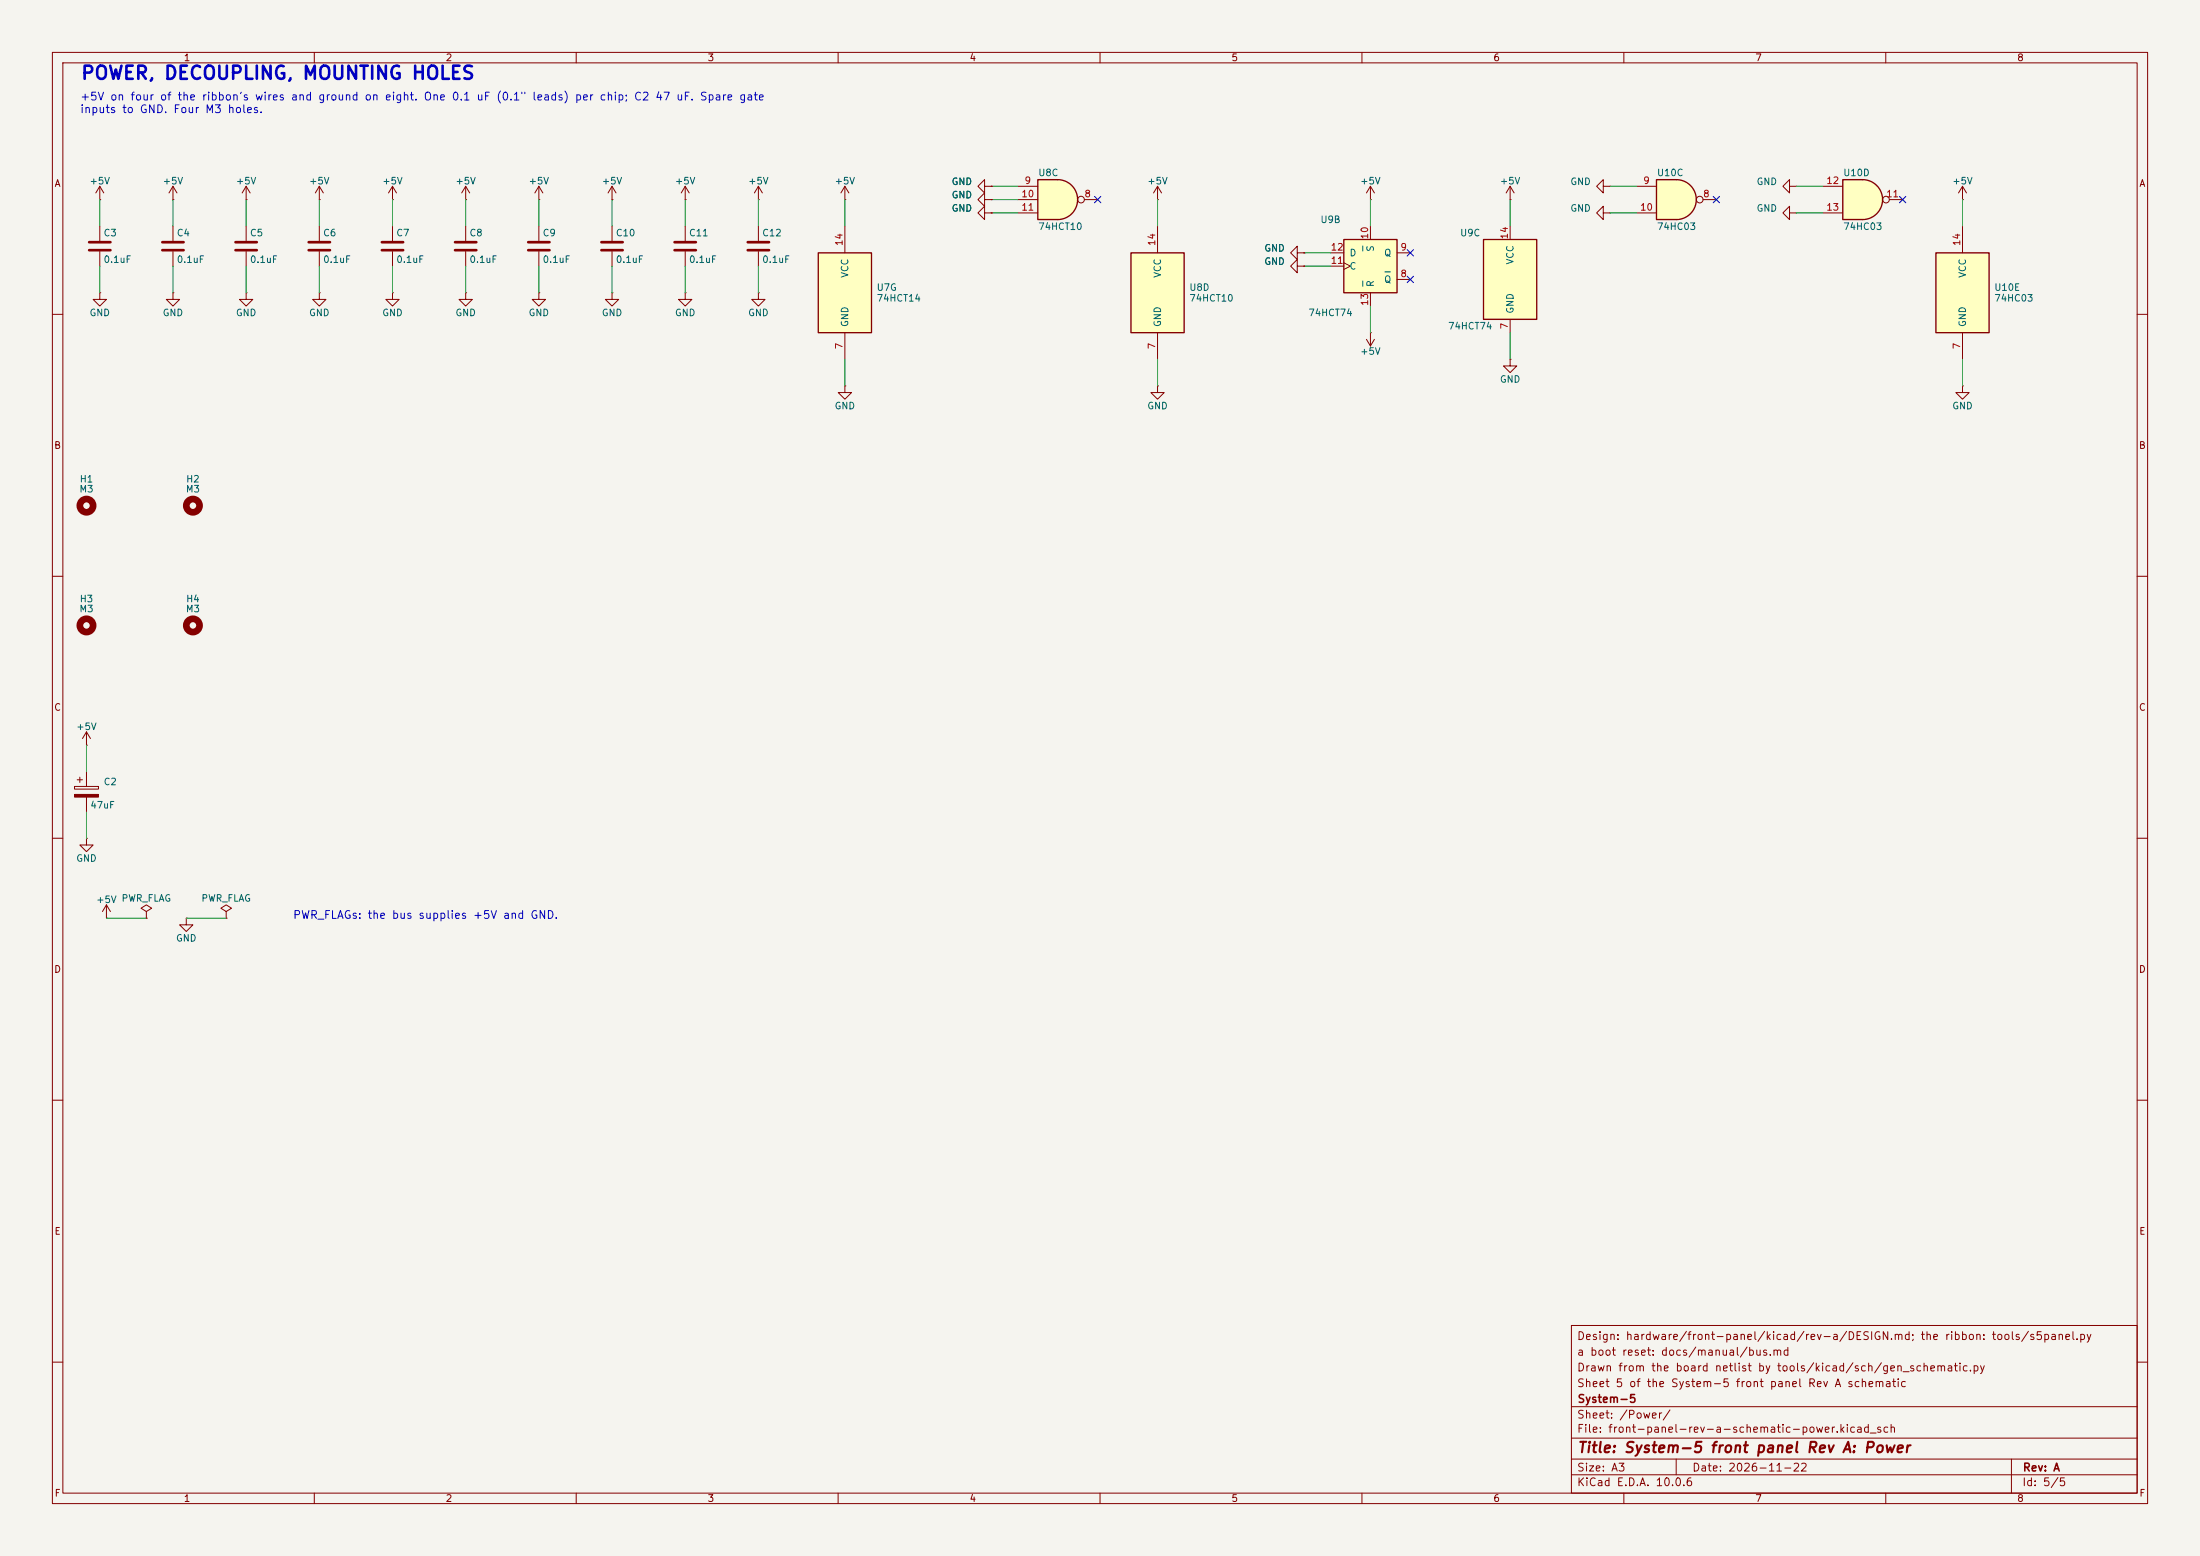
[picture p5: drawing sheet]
<svg xmlns="http://www.w3.org/2000/svg" width="420mm" height="297mm" viewBox="0 0 420 297" stroke-linecap="round" stroke-linejoin="round" font-family="sans-serif">
<path d="M0 0h420v297h-420z" fill="#f5f4ef" stroke="#f5f4ef" stroke-width=".19"/>
<g fill="none" stroke="#840000" stroke-width=".19">
<path d="M10 10h400v277h-400zM12 12h396v273h-396zM60 10v2M110 10v2M160 10v2M210 10v2M260 10v2M310 10v2M360 10v2M88.9 38.1h.1M88.9 35.6l-.8 1.2M88.9 35.6l.8 1.2"/>
<path d="M88.9 35.6v2.5M247.6 48.3v-1.3l-1.2 1.3 1.2 1.2v-1.2h1.3M247.6 50.8v-1.3l-1.2 1.3 1.2 1.3v-1.3h1.3M248.9 48.3h.1M248.9 50.8h.1M10 60h2M408 60h2M10 110h2M408 110h2M10 160h2M408 160h2M43.2 174l1-.6-1-.7-1 .7 1 .6v1.3"/>
<path d="M43.2 175.3h.1M10 210h2M408 210h2M300 253h108v32h-108zM10 260h2M300 278.5h108M300 274.5h108M300 268.5h108M320 278.5v3M384 278.5v6.5M408 260h2M60 285v2"/>
<path d="M110 285v2M160 285v2M210 285v2M260 285v2M300 281.5h108M310 285v2M360 285v2"/>
</g>
<path d="M369.6 48.3h10.1v15.2h-10.1z" fill="#ffffc2"/>
<path d="M369.6 48.3h10.1v15.2h-10.1z" fill="none" stroke="#840000" stroke-width=".25"/>
<path d="M374.6 38.1h.1M374.6 35.6v2.5M374.6 35.6l-.7 1.2M374.6 35.6l.8 1.2M374.6 43.2v5.1M374.6 73.7v1.2h1.3l-1.3 1.3-1.2-1.3h1.2M374.6 73.7h.1M374.6 63.5v5.1" fill="none" stroke="#840000" stroke-width=".19"/>
<path d="M283.2 45.7h10.2v15.3h-10.2z" fill="#ffffc2"/>
<path d="M283.2 45.7h10.2v15.3h-10.2z" fill="none" stroke="#840000" stroke-width=".25"/>
<g fill="none" stroke="#840000" stroke-width=".19">
<path d="M288.3 38.1h.1M288.3 35.6v2.5M288.3 35.6l-.8 1.2M288.3 35.6l.8 1.2M306.1 35.6v-1.3l-1.3 1.3 1.3 1.2v-1.2h1.2M307.3 35.6h.1M288.3 43.2v2.5M306.1 40.6v-1.2l-1.3 1.2 1.3 1.3v-1.3h1.2M307.3 40.6h.1M260.9 64.8l.7 1.2M261.6 63.5h.1M261.6 63.5v2.5"/>
<path d="M262.4 64.8l-.8 1.2M288.3 68.6v1.3h1.3l-1.3 1.2-1.3-1.2h1.3M288.3 68.6h.1M288.3 61v2.5"/>
</g>
<path d="M320 34.3a3.8 3.8 0 0 1 3.8 3.8 3.8 3.8 0 0 1-3.8 3.8z" fill="#ffffc2" stroke="#ffffc2" stroke-width=".19"/>
<path d="M316.2 34.3h3.8v7.6h-3.8z" fill="#ffffc2"/>
<path d="M316.2 34.3h3.8a3.8 3.8 0 0 1 3.8 3.8 3.8 3.8 0 0 1-3.8 3.8h-3.8z" fill="none" stroke="#840000" stroke-width=".25"/>
<g fill="none" stroke="#840000" stroke-width=".19">
<path d="M312.4 35.6h3.8M325.1 38.1h2.6M312.4 40.6h3.8"/>
<circle cx="324.5" cy="38.1" r=".63"/>
</g>
<path d="M355.6 34.3a3.8 3.8 0 0 1 3.8 3.8 3.8 3.8 0 0 1-3.8 3.8z" fill="#ffffc2" stroke="#ffffc2" stroke-width=".19"/>
<path d="M351.8 34.3h3.8v7.6h-3.8z" fill="#ffffc2"/>
<path d="M351.8 34.3h3.8a3.8 3.8 0 0 1 3.8 3.8 3.8 3.8 0 0 1-3.8 3.8h-3.8z" fill="none" stroke="#840000" stroke-width=".25"/>
<g fill="none" stroke="#840000" stroke-width=".19">
<path d="M341.6 35.6v-1.3l-1.2 1.3 1.2 1.2v-1.2h1.3M342.9 35.6h.1M348 35.6h3.8M360.7 38.1h2.5M341.6 40.6v-1.2l-1.2 1.2 1.2 1.3v-1.3h1.3M342.9 40.6h.1M348 40.6h3.8"/>
<circle cx="360" cy="38.1" r=".63"/>
</g>
<path d="M215.9 48.3h10.2v15.2h-10.2z" fill="#ffffc2"/>
<path d="M215.9 48.3h10.2v15.2h-10.2z" fill="none" stroke="#840000" stroke-width=".25"/>
<g fill="none" stroke="#840000" stroke-width=".19">
<path d="M188 38.1v-1.3l-1.3 1.3 1.3 1.3v-1.3h1.2M188 35.6v-1.3l-1.3 1.3 1.3 1.2v-1.2h1.2M189.2 38.1h.1M189.2 35.6h.1M221 38.1h.1M221 35.6v2.5M221 35.6l-.8 1.2M221 35.6l.7 1.2M19 55.9v1.3h1.3l-1.3 1.2-1.2-1.2h1.2M19 55.9h.1M19 43.2v2.8M19 48v2.8"/>
<path d="M33 55.9v1.3h1.3l-1.3 1.2-1.3-1.2h1.3M33 55.9h.1M33 43.2v2.8M33 48v2.8M47 55.9v1.3h1.3l-1.3 1.2-1.3-1.2h1.3M47 55.9h.1M47 43.2v2.8M47 48v2.8M61 55.9v1.3h1.2l-1.2 1.2-1.3-1.2h1.3M61 55.9h.1M61 43.2v2.8M61 48v2.8"/>
<path d="M74.9 55.9v1.3h1.3l-1.3 1.2-1.2-1.2h1.2M74.9 55.9h.1M74.9 43.2v2.8M74.9 48v2.8M88.9 43.2v2.8M88.9 48v2.8M102.9 55.9v1.3h1.2l-1.2 1.2-1.3-1.2h1.3M102.9 55.9h.1M188 40.6v-1.2l-1.3 1.2 1.3 1.3v-1.3h1.2M189.2 40.6h.1M221 43.2v5.1M221 73.7v1.2h1.2l-1.2 1.3-1.3-1.3h1.3"/>
<path d="M221 73.7h.1M221 63.5v5.1M16.5 139.7l-.8 1.3M16.5 139.7l.8 1.3M16.5 139.7v2.5M14.2 150.1h4.6v.5h-4.6zM14.7 148.8h1M15.2 148.3v1.1M16.5 142.2h.1M16.5 147.3v2.8M16.5 152.1v2.8M16.5 160v1.3h1.3l-1.3 1.3-1.3-1.3h1.3"/>
<path d="M16.5 160h.1M20.3 175.3h.1M20.3 172.7l-.7 1.3M20.3 172.7l.8 1.3M20.3 172.7v2.6M27.9 174l1.1-.6-1.1-.7-1 .7 1 .6v1.3M27.9 175.3h.1M35.6 175.3v1.2h1.2l-1.2 1.3-1.3-1.3h1.3M35.6 175.3h.1"/>
</g>
<g fill="none" stroke="#840000" stroke-width="1.3">
<circle cx="16.5" cy="96.5" r="1.27"/>
<circle cx="36.8" cy="96.5" r="1.27"/>
<circle cx="16.5" cy="119.4" r="1.27"/>
<circle cx="36.8" cy="119.4" r="1.27"/>
</g>
<path d="M14.2 151.6h4.6v.5h-4.6z" fill="#840000" stroke="#840000" stroke-width=".19"/>
<path d="M17 46.2h4.1M17 47.8h4.1M31 46.2h4.1M31 47.8h4.1M45 46.2h4M45 47.8h4M58.9 46.2h4.1M58.9 47.8h4.1M72.9 46.2h4.1M72.9 47.8h4.1M86.9 46.2h4M86.9 47.8h4" fill="none" stroke="#840000" stroke-width=".51"/>
<path d="M201.9 34.3a3.8 3.8 0 0 1 3.8 3.8 3.8 3.8 0 0 1-3.8 3.8z" fill="#ffffc2" stroke="#ffffc2" stroke-width=".19"/>
<path d="M198.1 34.3h3.8v7.6h-3.8z" fill="#ffffc2"/>
<path d="M198.1 34.3h3.8a3.8 3.8 0 0 1 3.8 3.8 3.8 3.8 0 0 1-3.8 3.8h-3.8z" fill="none" stroke="#840000" stroke-width=".25"/>
<g fill="none" stroke="#840000" stroke-width=".19">
<path d="M102.9 38.1h.1M102.9 35.6l-.8 1.2M102.9 35.6l.7 1.2M102.9 35.6v2.5M116.8 38.1h.1M116.8 35.6l-.7 1.2M116.8 35.6l.8 1.2M116.8 35.6v2.5M130.8 38.1h.1M130.8 35.6l-.8 1.2M130.8 35.6l.8 1.2M130.8 35.6v2.5"/>
<path d="M194.3 38.1h3.8M194.3 35.6h3.8M207 38.1h2.5M88.9 55.9v1.3h1.3l-1.3 1.2-1.3-1.2h1.3M88.9 55.9h.1M116.8 55.9v1.3h1.3l-1.3 1.2-1.2-1.2h1.2M116.8 55.9h.1M116.8 43.2v2.8M116.8 48v2.8M130.8 43.2v2.8M130.8 48v2.8M144.8 55.9v1.3h1.2l-1.2 1.2-1.3-1.2h1.3"/>
<path d="M144.8 55.9h.1M194.3 40.6h3.8M161.3 73.7v1.2h1.3l-1.3 1.3-1.3-1.3h1.3M161.3 73.7h.1"/>
<circle cx="206.4" cy="38.1" r=".63"/>
</g>
<path d="M114.8 46.2h4.1M114.8 47.8h4.1M128.8 46.2h4M128.8 47.8h4" fill="none" stroke="#840000" stroke-width=".51"/>
<path d="M156.2 48.3h10.2v15.2h-10.2z" fill="#ffffc2"/>
<path d="M156.2 48.3h10.2v15.2h-10.2z" fill="none" stroke="#840000" stroke-width=".25"/>
<g fill="none" stroke="#840000" stroke-width=".19">
<path d="M161.3 38.1h.1M161.3 35.6v2.5M161.3 35.6l-.8 1.2M161.3 35.6l.8 1.2M261.6 38.1h.1M261.6 35.6l-.7 1.2M261.6 35.6l.8 1.2M261.6 35.6v2.5M102.9 43.2v2.8M102.9 48v2.8M130.8 55.9v1.3h1.3l-1.3 1.2-1.3-1.2h1.3M130.8 55.9h.1"/>
<path d="M144.8 43.2v2.8M144.8 48v2.8M161.3 43.2v5.1M161.3 63.5v5.1"/>
</g>
<path d="M100.8 46.2h4.1M100.8 47.8h4.1M142.7 46.2h4.1M142.7 47.8h4.1" fill="none" stroke="#840000" stroke-width=".51"/>
<path d="M256.5 45.7h10.2v10.2h-10.2z" fill="#ffffc2"/>
<path d="M256.5 45.7h10.2v10.2h-10.2z" fill="none" stroke="#840000" stroke-width=".25"/>
<g fill="none" stroke="#840000" stroke-width=".19">
<path d="M19 38.1h.1M19 35.6l-.7 1.2M19 35.6l.8 1.2M19 35.6v2.5M33 38.1h.1M33 35.6l-.7 1.2M33 35.6l.8 1.2M33 35.6v2.5M47 38.1h.1M47 35.6l-.8 1.2M47 35.6l.8 1.2M47 35.6v2.5"/>
<path d="M61 38.1h.1M61 35.6l-.8 1.2M61 35.6l.7 1.2M61 35.6v2.5M74.9 38.1h.1M74.9 35.6l-.7 1.2M74.9 35.6l.8 1.2M74.9 35.6v2.5M144.8 38.1h.1M144.8 35.6l-.8 1.2M144.8 35.6l.7 1.2M144.8 35.6v2.5"/>
<path d="M189.2 38.1h.1M189.2 35.6h.1M189.2 40.6h.1M248.9 48.3h.1M248.9 50.8h.1M254 48.3h2.5M254 50.8h2.5M256.5 50.2l1.3 .6-1.3 .6M261.6 43.2v2.5M261.6 55.9v2.5M266.7 53.3h2.5M266.7 48.3h2.5"/>
</g>
<path d="M260.2 47v.9M260.2 53.6v1M264.4 51.9h1.1" fill="none" stroke="#006464" stroke-width=".19"/>
<g fill="none" stroke="#009600" stroke-width=".19">
<path d="M19 38.1v5.1M33 38.1v5.1M47 38.1v5.1M61 38.1v5.1M74.9 38.1v5.1M88.9 38.1v5.1M102.9 38.1v5.1M116.8 38.1v5.1M130.8 38.1v5.1M144.8 38.1v5.1M161.3 38.1v5.1M189.2 38.1h5.1"/>
<path d="M189.2 35.6h5.1M221 38.1v5.1M261.6 38.1v5.1M288.3 38.1v5.1M307.3 35.6h5.1M342.9 35.6h5.1M374.6 38.1v5.1M19 50.8v5.1M33 50.8v5.1M47 50.8v5.1M61 50.8v5.1M74.9 50.8v5.1"/>
<path d="M88.9 50.8v5.1M102.9 50.8v5.1M116.8 50.8v5.1M130.8 50.8v5.1M144.8 50.8v5.1M189.2 40.6h5.1M248.9 48.3h5.1M248.9 50.8h5.1M261.6 58.4v5.1M307.3 40.6h5.1M342.9 40.6h5.1M161.3 68.6v5.1"/>
<path d="M221 68.6v5.1M288.3 63.5v5.1M374.6 68.6v5.1M16.5 142.2v5.1M16.5 154.9v5.1M20.3 175.3h7.6M35.6 175.3h7.6"/>
</g>
<path d="M208.9 37.5l1.3 1.2M210.2 37.5l-1.3 1.2M327.1 37.5l1.2 1.2M328.3 37.5l-1.2 1.2M362.6 37.5l1.2 1.2M363.8 37.5l-1.2 1.2M268.6 47.7l1.2 1.2M268.6 52.7l1.2 1.2M269.8 47.7l-1.2 1.2M269.8 52.7l-1.2 1.2" fill="none" stroke="#000084" stroke-width=".19"/>
<text font-size="2.5" fill="#0000c2" x="15.3" y="15.8">POWER, DECOUPLING, MOUNTING HOLES</text>
<text font-size="2" fill="#840000" x="301" y="277.8">Title: System-5 front panel Rev A: Power</text>
<g font-size="1.5" fill="#0000c2">
<text x="15.2" y="19.5">+5V on four of the ribbon's wires and ground on eight. One 0.1 uF (0.1&quot; leads) per chip; C2 47 uF. Spare gate</text>
<text x="15.2" y="22">inputs to GND. Four M3 holes.</text>
<text x="55.8" y="175.8">PWR_FLAGs: the bus supplies +5V and GND.</text>
</g>
<g font-size="1.5" fill="#840000">
<text x="300.9" y="256.1">Design: hardware/front-panel/kicad/rev-a/DESIGN.md; the ribbon: tools/s5panel.py</text>
<text x="300.9" y="262.1">Drawn from the board netlist by tools/kicad/sch/gen_schematic.py</text>
<text x="300.9" y="259.1">a boot reset: docs/manual/bus.md</text>
<text x="300.9" y="265.1">Sheet 5 of the System-5 front panel Rev A schematic</text>
<text x="301" y="268.1">System-5</text>
<text x="300.9" y="273.8">File: front-panel-rev-a-schematic-power.kicad_sch</text>
<text x="300.9" y="271.1">Sheet: /Power/</text>
<text x="300.9" y="281.2">Size: A3</text>
<text x="322.9" y="281.2">Date: 2026-11-22</text>
<text x="386" y="281.2">Rev: A</text>
<text x="300.9" y="284">KiCad E.D.A. 10.0.6</text>
<text x="385.9" y="284">Id: 5/5</text>
</g>
<g font-size="1.3" fill="#840000">
<text x="35" y="12">1</text>
<text x="85" y="12">2</text>
<text x="135" y="12">3</text>
<text x="185" y="12">4</text>
<text x="235" y="12">5</text>
<text x="285" y="12">6</text>
<text x="335" y="12">7</text>
<text x="385" y="12">8</text>
<text x="10.3" y="36">A</text>
<text x="408.3" y="36">A</text>
<text x="10.2" y="86">B</text>
<text x="408.2" y="86">B</text>
<text x="10.2" y="136">C</text>
<text x="408.2" y="136">C</text>
<text x="10.2" y="186">D</text>
<text x="408.2" y="186">D</text>
<text x="10.3" y="236">E</text>
<text x="408.3" y="236">E</text>
<text x="10.3" y="286">F</text>
<text x="35" y="287">1</text>
<text x="85" y="287">2</text>
<text x="135" y="287">3</text>
<text x="185" y="287">4</text>
<text x="235" y="287">5</text>
<text x="285" y="287">6</text>
<text x="335" y="287">7</text>
<text x="385" y="287">8</text>
<text x="408.3" y="286">F</text>
</g>
<g font-size="1.3" fill="#006464">
<text x="17" y="35.5">+5V</text>
<text x="31" y="35.5">+5V</text>
<text x="44.9" y="35.5">+5V</text>
<text x="58.9" y="35.5">+5V</text>
<text x="72.9" y="35.5">+5V</text>
<text x="86.8" y="35.5">+5V</text>
<text x="100.8" y="35.5">+5V</text>
<text x="114.8" y="35.5">+5V</text>
<text x="128.7" y="35.5">+5V</text>
<text x="142.7" y="35.5">+5V</text>
<text x="159.2" y="35.5">+5V</text>
<text x="181.6" y="35.6">GND</text>
<text x="198.1" y="33.9">U8C</text>
<text x="218.9" y="35.5">+5V</text>
<text x="259.6" y="35.5">+5V</text>
<text x="286.2" y="35.5">+5V</text>
<text x="299.7" y="35.6">GND</text>
<text x="316.2" y="33.9">U10C</text>
<text x="335.2" y="35.6">GND</text>
<text x="351.8" y="33.9">U10D</text>
<text x="372.6" y="35.5">+5V</text>
<text x="181.6" y="40.7">GND</text>
<text x="181.6" y="38.2">GND</text>
<text x="299.7" y="40.7">GND</text>
<text x="335.2" y="40.7">GND</text>
<text x="19.7" y="45.4">C3</text>
<text x="33.6" y="45.4">C4</text>
<text x="47.6" y="45.4">C5</text>
<text x="61.6" y="45.4">C6</text>
<text x="75.5" y="45.4">C7</text>
<text x="89.5" y="45.4">C8</text>
<text x="103.5" y="45.4">C9</text>
<text x="117.5" y="45.4">C10</text>
<text x="131.4" y="45.4">C11</text>
<text x="145.4" y="45.4">C12</text>
<text x="198.1" y="44.2">74HCT10</text>
<text x="252" y="42.9">U9B</text>
<text x="278.6" y="45.4">U9C</text>
<text x="316.2" y="44.2">74HC03</text>
<text x="351.8" y="44.2">74HC03</text>
<text x="19.7" y="50.5">0.1uF</text>
<text x="33.6" y="50.5">0.1uF</text>
<text x="47.6" y="50.5">0.1uF</text>
<text x="61.6" y="50.5">0.1uF</text>
<text x="75.5" y="50.5">0.1uF</text>
<text x="89.5" y="50.5">0.1uF</text>
<text x="103.5" y="50.5">0.1uF</text>
<text x="117.5" y="50.5">0.1uF</text>
<text x="131.4" y="50.5">0.1uF</text>
<text x="145.4" y="50.5">0.1uF</text>
<text x="162.3" y="53.1" transform="rotate(-90 162.3 53.1)">VCC</text>
<text x="221.9" y="53.1" transform="rotate(-90 221.9 53.1)">VCC</text>
<text x="241.3" y="48.3">GND</text>
<text x="241.3" y="50.9">GND</text>
<text x="257.5" y="51.8">C</text>
<text x="257.5" y="49.2">D</text>
<text x="262.6" y="48.2" transform="rotate(-90 262.6 48.2)">S</text>
<text x="264.1" y="49.2">Q</text>
<text x="289.3" y="50.6" transform="rotate(-90 289.3 50.6)">VCC</text>
<text x="375.6" y="53.1" transform="rotate(-90 375.6 53.1)">VCC</text>
<text x="167.3" y="55.8">U7G</text>
<text x="167.3" y="57.9">74HCT14</text>
<text x="226.9" y="55.8">U8D</text>
<text x="226.9" y="57.9">74HCT10</text>
<text x="262.6" y="54.9" transform="rotate(-90 262.6 54.9)">R</text>
<text x="264.1" y="54.3">Q</text>
<text x="289.3" y="60" transform="rotate(-90 289.3 60)">GND</text>
<text x="380.6" y="55.8">U10E</text>
<text x="380.6" y="57.9">74HC03</text>
<text x="17" y="60.7">GND</text>
<text x="31" y="60.7">GND</text>
<text x="44.9" y="60.7">GND</text>
<text x="58.9" y="60.7">GND</text>
<text x="72.9" y="60.7">GND</text>
<text x="86.8" y="60.7">GND</text>
<text x="100.8" y="60.7">GND</text>
<text x="114.8" y="60.7">GND</text>
<text x="128.7" y="60.7">GND</text>
<text x="142.7" y="60.7">GND</text>
<text x="162.3" y="62.5" transform="rotate(-90 162.3 62.5)">GND</text>
<text x="221.9" y="62.5" transform="rotate(-90 221.9 62.5)">GND</text>
<text x="249.7" y="60.7">74HCT74</text>
<text x="276.3" y="63.2">74HCT74</text>
<text x="375.6" y="62.5" transform="rotate(-90 375.6 62.5)">GND</text>
<text x="259.6" y="68">+5V</text>
<text x="286.2" y="73.4">GND</text>
<text x="159.2" y="78.4">GND</text>
<text x="218.9" y="78.4">GND</text>
<text x="372.6" y="78.4">GND</text>
<text x="15.1" y="94.3">M3</text>
<text x="15.1" y="92.4">H1</text>
<text x="35.4" y="94.3">M3</text>
<text x="35.4" y="92.4">H2</text>
<text x="15.1" y="117.2">M3</text>
<text x="15.1" y="115.3">H3</text>
<text x="35.4" y="117.2">M3</text>
<text x="35.4" y="115.3">H4</text>
<text x="14.4" y="139.6">+5V</text>
<text x="17.1" y="154.6">47uF</text>
<text x="19.7" y="150.2">C2</text>
<text x="14.4" y="164.8">GND</text>
<text x="18.3" y="172.7">+5V PWR_FLAG</text>
<text x="38.3" y="172.4">PWR_FLAG</text>
<text x="33.5" y="180">GND</text>
</g>
<g font-size="1.3" fill="#a90000">
<text x="195.5" y="35.4">9</text>
<text x="313.6" y="35.4">9</text>
<text x="348.5" y="35.4">12</text>
<text x="194.9" y="38">10</text>
<text x="194.9" y="40.5">11</text>
<text x="206.9" y="38">8</text>
<text x="313" y="40.5">10</text>
<text x="325" y="38">8</text>
<text x="348.5" y="40.5">13</text>
<text x="360" y="38">11</text>
<text x="161.2" y="47.1" transform="rotate(-90 161.2 47.1)">14</text>
<text x="220.8" y="47.1" transform="rotate(-90 220.8 47.1)">14</text>
<text x="261.5" y="45.8" transform="rotate(-90 261.5 45.8)">10</text>
<text x="288.2" y="45.8" transform="rotate(-90 288.2 45.8)">14</text>
<text x="374.5" y="47.1" transform="rotate(-90 374.5 47.1)">14</text>
<text x="253.9" y="50.7">11</text>
<text x="253.9" y="48.1">12</text>
<text x="267.2" y="53.2">8</text>
<text x="267.2" y="48.1">9</text>
<text x="261.5" y="58.5" transform="rotate(-90 261.5 58.5)">13</text>
<text x="288.2" y="63" transform="rotate(-90 288.2 63)">7</text>
<text x="161.2" y="66.8" transform="rotate(-90 161.2 66.8)">7</text>
<text x="220.8" y="66.8" transform="rotate(-90 220.8 66.8)">7</text>
<text x="374.5" y="66.8" transform="rotate(-90 374.5 66.8)">7</text>
</g>
</svg>
